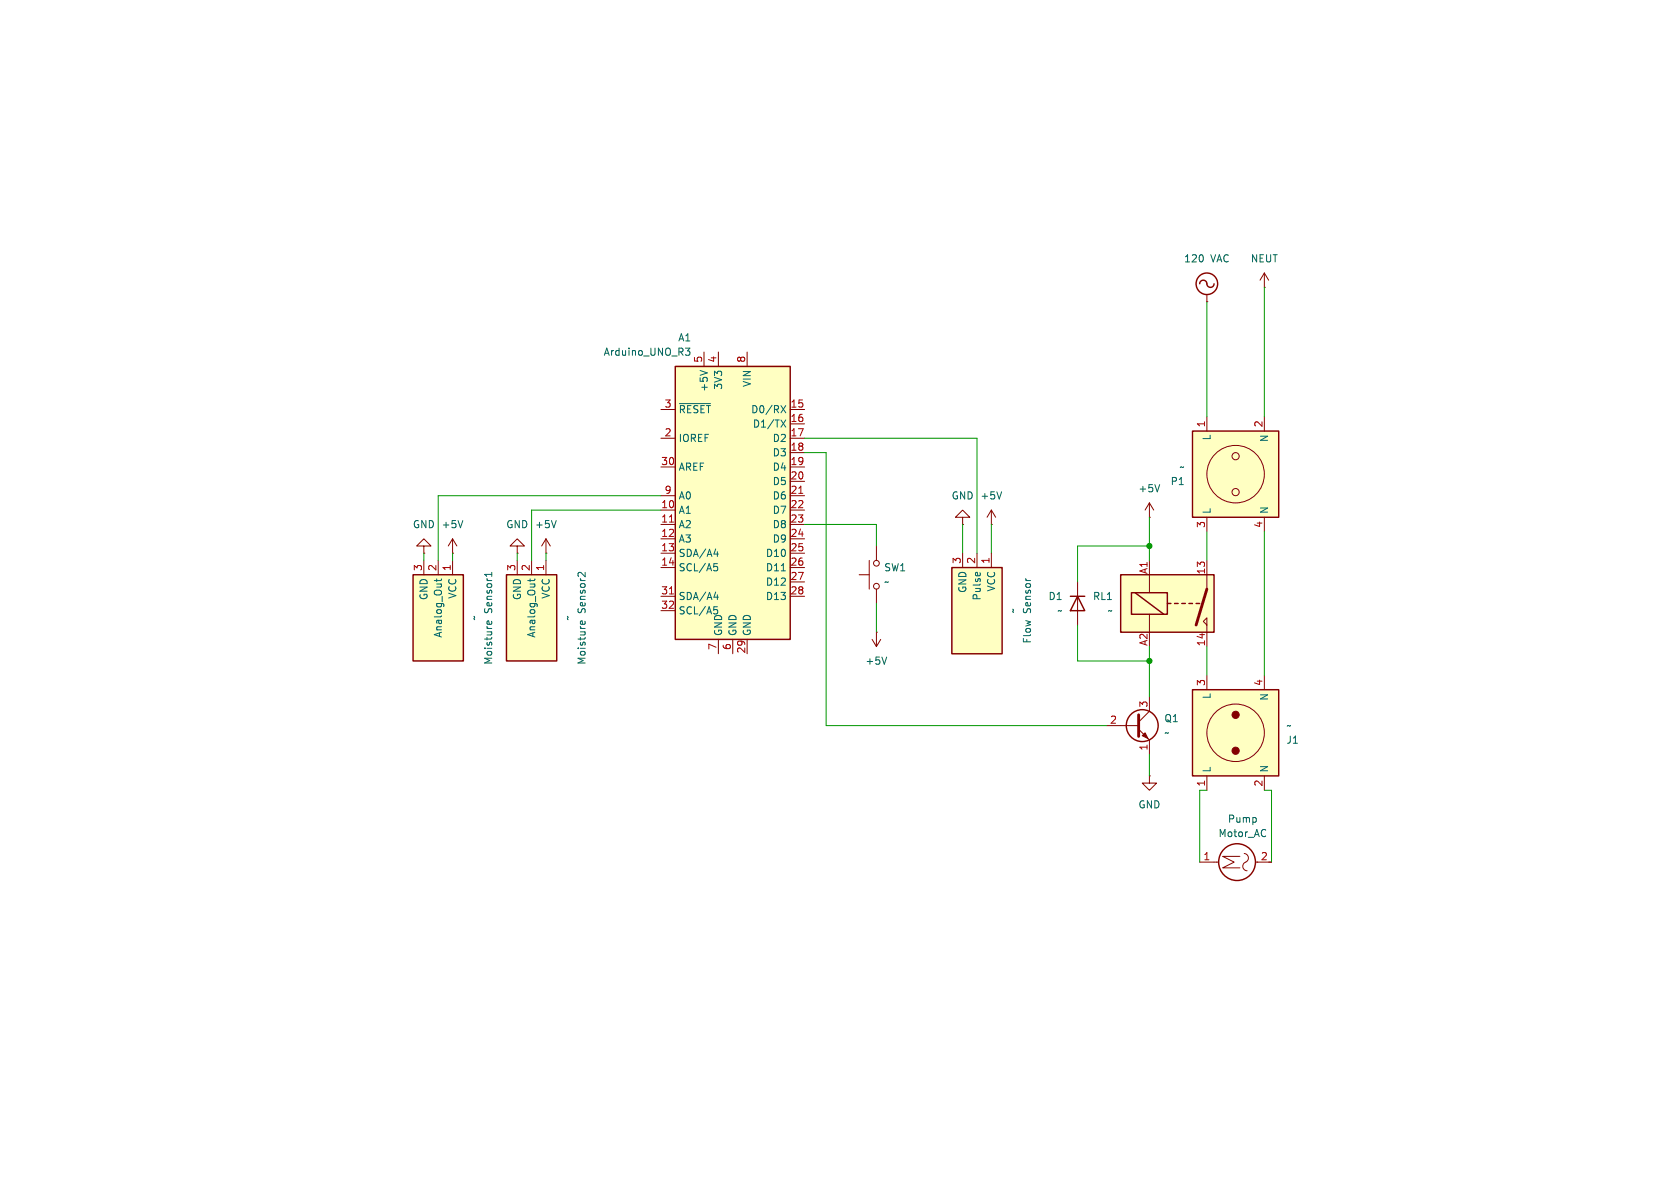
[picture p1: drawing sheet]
<svg xmlns="http://www.w3.org/2000/svg" width="297mm" height="210mm" viewBox="0 0 297 210" stroke-linecap="round" stroke-linejoin="round" font-family="sans-serif">
<path d="M73 101.6h8.9v15.2h-8.9z" fill="#ffffc2"/>
<path d="M73 101.6h8.9v15.2h-8.9z" fill="none" stroke="#840000" stroke-width=".25"/>
<g fill="none" stroke="#840000" stroke-width=".18">
<path d="M74.9 96.5h1.3l-1.3-1.2-1.2 1.2h1.2v1.3M74.9 97.8h.1M74.9 99.1v2.5M77.5 99.1v2.5M80 97.8h.1M80 95.3v2.5M80 99.1v2.5M80 95.3l-.8 1.2M80 95.3l.8 1.2M175.3 92.7h.1M175.3 90.2l-.8 1.2M175.3 90.2l.7 1.2"/>
<path d="M175.3 90.2v2.5M154.2 113l.7 1.3M154.9 111.8h.1M154.9 111.8v2.5M155.7 113l-.8 1.3"/>
</g>
<path d="M81.8 92l-.4 1.3M177.1 86.9l-.4 1.3M77.2 102.3v.5M78 102.3l-.1 .3h-1.1M86.2 110.3l-.1-.4 .3-.1 .1 .6M86.9 109.8v.5M86.9 101.2v.7M86.9 101.5h-1.2l.2 .2M156.8 116.1l-.5 1.3" fill="none" stroke="#006464" stroke-width=".18"/>
<path d="M89.5 101.6h8.9v15.2h-8.9z" fill="#ffffc2"/>
<path d="M89.5 101.6h8.9v15.2h-8.9z" fill="none" stroke="#840000" stroke-width=".25"/>
<path d="M91.4 99.1v2.5M94 99.1v2.5M96.5 99.1v2.5" fill="none" stroke="#840000" stroke-width=".18"/>
<path d="M93.7 102.3v.5M94.6 102.3l-.2 .3h-1.1M102.7 110.3l-.1-.4 .3-.1 .1 .6M103.4 109.8v.5M103.4 101.2v.8l-.7-.8h-.3l-.2 .2" fill="none" stroke="#006464" stroke-width=".18"/>
<path d="M168.3 100.3h8.9v15.3h-8.9z" fill="#ffffc2"/>
<path d="M168.3 100.3h8.9v15.3h-8.9z" fill="none" stroke="#840000" stroke-width=".25"/>
<g fill="none" stroke="#840000" stroke-width=".18">
<path d="M223.5 50.8h.1M223.5 48.3l-.7 1.2M223.5 48.3l.8 1.2M223.5 48.3v2.5M91.4 96.5h1.3l-1.3-1.2-1.2 1.2h1.2v1.3M91.4 97.8h.1M96.5 97.8h.1M96.5 95.3l-.7 1.2M96.5 95.3l.8 1.2M96.5 95.3v2.5M153.7 99.1v5M154.9 96.5v2.6"/>
<path d="M170.2 97.8v2.5M172.7 97.8v2.5M175.3 97.8v2.5M151.9 101.6h1.8M154.9 104.1v2.6"/>
<circle cx="154.9" cy="99.6" r=".51"/>
<circle cx="154.9" cy="103.6" r=".51"/>
</g>
<path d="M98.3 92l-.4 1.3M172.5 101.4l.3-.2 .1 .6M173.2 101.2l.1 .2" fill="none" stroke="#006464" stroke-width=".18"/>
<path d="M119.4 64.8h20.3v48.2h-20.3z" fill="#ffffc2"/>
<g fill="none" stroke="#840000" stroke-width=".25">
<path d="M212.1 50.2a.67 .67 0 0 1 .8-.7 .67 .67 0 0 1 .5 .9 .64 .64 0 0 0 .7 .4 .64 .64 0 0 0 .5-.6M119.4 64.8h20.3v48.2h-20.3zM189.2 105.4h2.6M190.5 105.4l1.3 2.6h-2.6z"/>
<circle cx="213.4" cy="50.2" r="1.9"/>
<circle cx="218.7" cy="152.4" r="3.3"/>
</g>
<g fill="none" stroke="#840000" stroke-width=".18">
<path d="M213.4 53.3h.1M213.4 52.1v1.2M116.8 72.4h2.6M116.8 77.5h2.6M124.5 62.2v2.6M127 62.2v2.6M132.1 62.2v2.6M139.7 72.4h2.5M139.7 74.9h2.5M139.7 77.5h2.5M116.8 82.6h2.6M116.8 87.6h2.6"/>
<path d="M116.8 90.2h2.6M116.8 92.7h2.6M116.8 95.3h2.6M116.8 97.8h2.6M139.7 80h2.5M139.7 82.6h2.5M139.7 85.1h2.5M139.7 87.6h2.5M139.7 90.2h2.5M139.7 92.7h2.5M139.7 95.3h2.5M139.7 97.8h2.5"/>
<path d="M170.2 91.4h1.2l-1.2-1.2-1.3 1.2h1.3v1.3M170.2 92.7h.1M116.8 100.3h2.6M116.8 105.4h2.6M116.8 108h2.6M127 113v2.6M129.5 113v2.6M132.1 113v2.6M139.7 100.3h2.5M139.7 102.9h2.5M139.7 105.4h2.5M190.5 102.9v7.6"/>
<path d="M212.1 152.4h3.3M219.2 151.4h-3l2 1-2 1h3M220 150.9a.84 .84 0 0 1 .7 .8 .84 .84 0 0 1-.7 .8 .79 .79 0 0 0-.2 .9 .79 .79 0 0 0 .7 .5M221.9 152.4h2.9"/>
</g>
<g fill="none" stroke="#006464" stroke-width=".18">
<path d="M120.1 71.3h5.5M121.2 61.5h.8l-.5 .5 .4 .1 .1 .5-.3 .2h-.3M123.8 65.5l1.2 .4M138.1 71.7l.8 1.3M138.1 74.2l.8 1.3M138.9 71.7l-.8 1.3M138.9 74.2l-.8 1.3M126.2 99.6h.6M126.2 97.9h.8M126.8 97.5v.9M126.2 107.3h.6M126.2 105.6h.8"/>
<path d="M126.3 100.1h.3l.3 .3-.1 .4-.5 .1M126.3 107.7l.5 .2 .1 .4M126.8 105.1v.9M138.1 100.9h.7"/>
</g>
<path d="M118.4 92.3h.7M141.2 87.2h.7M118.4 105h.7" fill="none" stroke="#a90000" stroke-width=".18"/>
<path d="M210.8 76.2h15.3v15.2h-15.3z" fill="#ffffc2"/>
<g fill="none" stroke="#840000" stroke-width=".18">
<path d="M213.4 73.7v2.5M223.5 73.7v2.5M203.2 91.4h.1M203.2 88.9l-.8 1.3M203.2 88.9l.8 1.3M203.2 88.9v2.5M213.4 91.4v2.6M223.5 91.4v2.6M203.2 137.2v1.2h1.3l-1.3 1.3-1.3-1.3h1.3M203.2 137.2h.1"/>
<circle cx="218.4" cy="83.8" r="5.1"/>
<circle cx="218.4" cy="80.6" r=".63"/>
<circle cx="218.4" cy="87" r=".63"/>
</g>
<path d="M210.8 76.2h15.3v15.2h-15.3z" fill="none" stroke="#840000" stroke-width=".25"/>
<path d="M205 85.7l-.4 1.2" fill="none" stroke="#006464" stroke-width=".18"/>
<path d="M198.1 101.6h16.5v10.2h-16.5z" fill="#ffffc2"/>
<path d="M203.2 99.1v5.7M213.4 99.1v5M203.2 108.6v3.2M213.4 110.5l-.7-.6 .7-.7v5.1M195.6 128.3h5.7M201.3 128.9l1.9 1.9v2.6M203.2 123.2v2.5l-1.9 1.9" fill="none" stroke="#840000" stroke-width=".18"/>
<g fill="none" stroke="#840000" stroke-width=".25">
<path d="M198.1 101.6h16.5v10.2h-16.5zM200 104.8h6.4v3.8h-6.4zM200.7 104.8l5 3.8M206.4 106.7h.6M207.6 106.7h.7M208.9 106.7h.6M210.2 106.7h.6M211.5 106.7h.6"/>
<circle cx="201.9" cy="128.3" r="2.82"/>
</g>
<path d="M213.4 104.1l-1.9 6.4M201.3 126.4v3.8" fill="none" stroke="#840000" stroke-width=".51"/>
<path d="M202.4 129.5l.5 1.1-1-.6z" fill="#840000" stroke="#840000" stroke-width=".18"/>
<path d="M210.8 121.9h15.3v15.3h-15.3z" fill="#ffffc2"/>
<g fill="none" stroke="#840000" stroke-width=".18">
<path d="M213.4 119.4v2.5M223.5 119.4v2.5M213.4 137.2v2.5M223.5 137.2v2.5"/>
<circle cx="218.4" cy="129.5" r="5.1"/>
</g>
<path d="M210.8 121.9h15.3v15.3h-15.3z" fill="none" stroke="#840000" stroke-width=".25"/>
<g fill="#840000" stroke="#840000" stroke-width=".18">
<circle cx="218.4" cy="126.4" r=".63"/>
<circle cx="218.4" cy="132.7" r=".63"/>
</g>
<g fill="none" stroke="#009600" stroke-width=".18">
<path d="M213.4 53.3v20.4M223.5 50.8v22.9M142.2 77.5h30.5v20.3M74.9 97.8v1.3M80 97.8v1.3M91.4 97.8v1.3M96.5 97.8v1.3M116.8 87.6h-39.3v11.5M116.8 90.2h-22.8v8.9M142.2 92.7h12.7v3.8M142.2 80h3.8v48.3h49.6M170.2 92.7v5.1"/>
<path d="M175.3 92.7v5.1M203.2 91.4v7.7M203.2 96.5h-12.7v6.4M213.4 94v5.1M223.5 94v25.4M154.9 106.7v5.1M190.5 110.5v6.3h12.7M203.2 114.3v8.9M213.4 114.3v5.1M203.2 133.4v3.8M213.4 139.7h-1.3v12.7M223.5 139.7h1.3v12.7"/>
</g>
<g fill="#009600" stroke="#009600" stroke-width=".18">
<circle cx="203.2" cy="96.5" r=".46"/>
<circle cx="203.2" cy="116.8" r=".46"/>
</g>
<g font-size="1.8" fill="#006464">
<text x="209.2" y="46.6">120</text>
<text x="214" y="46.6">VAC</text>
<text x="221" y="46.6">NEUT</text>
<text x="106.6" y="63.1">Arduino_UNO_R3</text>
<text x="119.8" y="60.6">A1</text>
<text x="125.3" y="69.4" transform="rotate(-90 125.3 69.4)">+5V</text>
<text x="127.9" y="69" transform="rotate(-90 127.9 69)">3V3</text>
<text x="132.9" y="68.5" transform="rotate(-90 132.9 68.5)">VIN</text>
<text x="119.9" y="73.3">~{RESET}</text>
<text x="132.7" y="73.3">D0/RX</text>
<text x="133" y="75.8">D1/TX</text>
<text x="214.2" y="77.9" transform="rotate(-90 214.2 77.9)">L</text>
<text x="119.9" y="78.3">IOREF</text>
<text x="119.9" y="83.4">AREF</text>
<text x="136.5" y="78.3">D2</text>
<text x="136.5" y="80.9">D3</text>
<text x="136.5" y="83.4">D4</text>
<text x="208.4" y="83.4">~</text>
<text x="224.4" y="78.2" transform="rotate(-90 224.4 78.2)">N</text>
<text x="119.9" y="88.5">A0</text>
<text x="136.5" y="86">D5</text>
<text x="136.5" y="88.5">D6</text>
<text x="168.1" y="88.5">GND</text>
<text x="173.2" y="88.5">+5V</text>
<text x="201.2" y="87.2">+5V</text>
<text x="206.9" y="86">P1</text>
<text x="72.9" y="93.6">GND</text>
<text x="78" y="93.6">+5V</text>
<text x="89.4" y="93.6">GND</text>
<text x="94.5" y="93.6">+5V</text>
<text x="119.9" y="91">A1</text>
<text x="119.9" y="93.6">A2</text>
<text x="136.5" y="91">D7</text>
<text x="136.5" y="93.6">D8</text>
<text x="214.2" y="90.9" transform="rotate(-90 214.2 90.9)">L</text>
<text x="224.4" y="90.9" transform="rotate(-90 224.4 90.9)">N</text>
<text x="119.9" y="96.1">A3</text>
<text x="119.9" y="98.7">SDA/A4</text>
<text x="119.9" y="101.2">SCL/A5</text>
<text x="135.3" y="98.7">D10</text>
<text x="135.3" y="101.2">D11</text>
<text x="136.5" y="96.1">D9</text>
<text x="156.2" y="101.2">SW1</text>
<text x="75.8" y="106.2" transform="rotate(-90 75.8 106.2)">GND</text>
<text x="80.9" y="105.9" transform="rotate(-90 80.9 105.9)">VCC</text>
<text x="92.3" y="106.2" transform="rotate(-90 92.3 106.2)">GND</text>
<text x="97.4" y="105.9" transform="rotate(-90 97.4 105.9)">VCC</text>
<text x="119.9" y="106.3">SDA/A4</text>
<text x="135.3" y="103.7">D12</text>
<text x="135.3" y="106.3">D13</text>
<text x="156.2" y="103.7">~</text>
<text x="171" y="104.9" transform="rotate(-90 171 104.9)">GND</text>
<text x="173.6" y="106.2" transform="rotate(-90 173.6 106.2)">Pulse</text>
<text x="176.1" y="104.7" transform="rotate(-90 176.1 104.7)">VCC</text>
<text x="185.3" y="106.3">D1</text>
<text x="193.1" y="106.3">RL1</text>
<text x="78.3" y="112.8" transform="rotate(-90 78.3 112.8)">Analog_Out</text>
<text x="84.7" y="109.8" transform="rotate(-90 84.7 109.8)">~</text>
<text x="87.2" y="108.5" transform="rotate(-90 87.2 108.5)">Sensor1</text>
<text x="94.8" y="112.8" transform="rotate(-90 94.8 112.8)">Analog_Out</text>
<text x="101.2" y="109.8" transform="rotate(-90 101.2 109.8)">~</text>
<text x="103.7" y="108.5" transform="rotate(-90 103.7 108.5)">Sensor2</text>
<text x="119.9" y="108.8">SCL/A5</text>
<text x="127.9" y="112.5" transform="rotate(-90 127.9 112.5)">GND</text>
<text x="130.4" y="112.5" transform="rotate(-90 130.4 112.5)">GND</text>
<text x="132.9" y="112.5" transform="rotate(-90 132.9 112.5)">GND</text>
<text x="179.9" y="108.5" transform="rotate(-90 179.9 108.5)">~</text>
<text x="182.5" y="113.9" transform="rotate(-90 182.5 113.9)">Flow</text>
<text x="182.5" y="108.5" transform="rotate(-90 182.5 108.5)">Sensor</text>
<text x="186.8" y="108.8">~</text>
<text x="195.7" y="108.8">~</text>
<text x="87.2" y="117.6" transform="rotate(-90 87.2 117.6)">Moisture</text>
<text x="103.7" y="117.6" transform="rotate(-90 103.7 117.6)">Moisture</text>
<text x="152.9" y="117.7">+5V</text>
<text x="214.2" y="123.7" transform="rotate(-90 214.2 123.7)">L</text>
<text x="224.4" y="124" transform="rotate(-90 224.4 124)">N</text>
<text x="205.7" y="130.4">~</text>
<text x="205.7" y="127.9">Q1</text>
<text x="227.3" y="131.7">J1</text>
<text x="227.3" y="129.1">~</text>
<text x="214.2" y="136.7" transform="rotate(-90 214.2 136.7)">L</text>
<text x="224.4" y="136.7" transform="rotate(-90 224.4 136.7)">N</text>
<text x="201.2" y="143.1">GND</text>
<text x="215.3" y="148.2">Motor_AC</text>
<text x="217" y="145.6">Pump</text>
</g>
<g font-size="1.8" fill="#a90000">
<text x="124.2" y="64.2" transform="rotate(-90 124.2 64.2)">5</text>
<text x="126.7" y="64.2" transform="rotate(-90 126.7 64.2)">4</text>
<text x="131.8" y="64.2" transform="rotate(-90 131.8 64.2)">8</text>
<text x="117.4" y="72.1">3</text>
<text x="117.4" y="77.2">2</text>
<text x="139.7" y="72.1">15</text>
<text x="139.7" y="74.7">16</text>
<text x="139.7" y="77.2">17</text>
<text x="213.1" y="75.6" transform="rotate(-90 213.1 75.6)">1</text>
<text x="223.3" y="75.6" transform="rotate(-90 223.3 75.6)">2</text>
<text x="116.8" y="82.3">30</text>
<text x="139.7" y="79.8">18</text>
<text x="139.7" y="82.3">19</text>
<text x="116.8" y="89.9">10</text>
<text x="117.4" y="87.4">9</text>
<text x="139.7" y="84.8">20</text>
<text x="139.7" y="87.4">21</text>
<text x="139.7" y="89.9">22</text>
<text x="116.8" y="92.5">11</text>
<text x="116.8" y="95">12</text>
<text x="139.7" y="92.5">23</text>
<text x="139.7" y="95">24</text>
<text x="213.1" y="93.4" transform="rotate(-90 213.1 93.4)">3</text>
<text x="223.3" y="93.4" transform="rotate(-90 223.3 93.4)">4</text>
<text x="74.7" y="101" transform="rotate(-90 74.7 101)">3</text>
<text x="77.2" y="101" transform="rotate(-90 77.2 101)">2</text>
<text x="79.8" y="101" transform="rotate(-90 79.8 101)">1</text>
<text x="91.2" y="101" transform="rotate(-90 91.2 101)">3</text>
<text x="93.7" y="101" transform="rotate(-90 93.7 101)">2</text>
<text x="96.3" y="101" transform="rotate(-90 96.3 101)">1</text>
<text x="116.8" y="97.5">13</text>
<text x="116.8" y="100.1">14</text>
<text x="139.7" y="97.5">25</text>
<text x="139.7" y="100.1">26</text>
<text x="169.9" y="99.8" transform="rotate(-90 169.9 99.8)">3</text>
<text x="172.5" y="99.8" transform="rotate(-90 172.5 99.8)">2</text>
<text x="175" y="99.8" transform="rotate(-90 175 99.8)">1</text>
<text x="202.9" y="101.6" transform="rotate(-90 202.9 101.6)">A1</text>
<text x="213.1" y="101.6" transform="rotate(-90 213.1 101.6)">13</text>
<text x="116.8" y="105.2">31</text>
<text x="116.8" y="107.7">32</text>
<text x="139.7" y="102.6">27</text>
<text x="139.7" y="105.2">28</text>
<text x="126.7" y="115" transform="rotate(-90 126.7 115)">7</text>
<text x="129.3" y="115" transform="rotate(-90 129.3 115)">6</text>
<text x="131.8" y="115.6" transform="rotate(-90 131.8 115.6)">29</text>
<text x="202.9" y="114.3" transform="rotate(-90 202.9 114.3)">A2</text>
<text x="213.1" y="114.3" transform="rotate(-90 213.1 114.3)">14</text>
<text x="202.9" y="125.2" transform="rotate(-90 202.9 125.2)">3</text>
<text x="213.1" y="121.4" transform="rotate(-90 213.1 121.4)">3</text>
<text x="223.3" y="121.4" transform="rotate(-90 223.3 121.4)">4</text>
<text x="196.1" y="128">2</text>
<text x="202.9" y="132.8" transform="rotate(-90 202.9 132.8)">1</text>
<text x="213.1" y="139.1" transform="rotate(-90 213.1 139.1)">1</text>
<text x="223.3" y="139.1" transform="rotate(-90 223.3 139.1)">2</text>
<text x="212.7" y="152.1">1</text>
<text x="222.8" y="152.1">2</text>
</g>
</svg>
